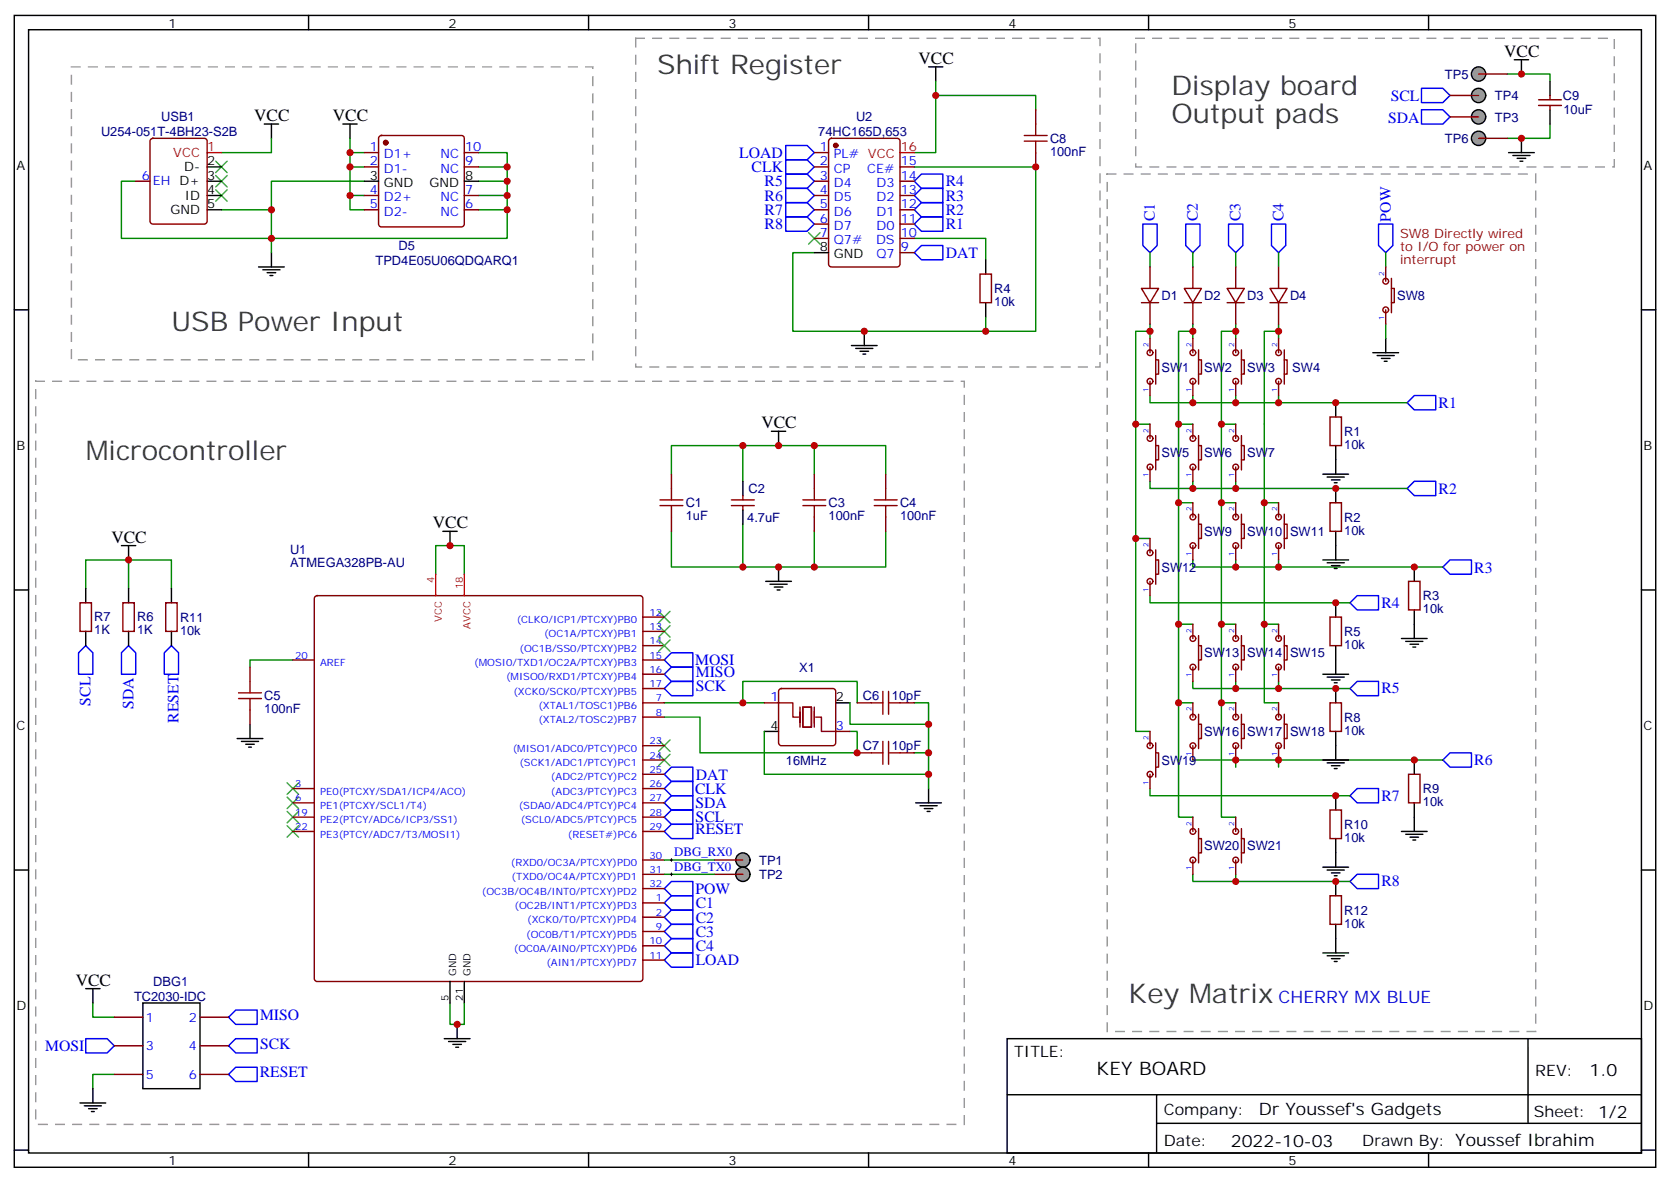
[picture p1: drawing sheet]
<svg xmlns="http://www.w3.org/2000/svg" width="412mm" height="292mm" viewBox="0 0 412 292" stroke-linecap="round" stroke-linejoin="round" font-family="sans-serif">
<g fill="none" stroke="#000" stroke-width=".35">
<path d="M3.5 3.8h405.4v284.3h-405.4zM7.1 7.3h398.2v277.3h-398.2zM76.2 3.8v3.5M145.3 3.8v3.5M214.5 3.8v3.5M229.3 16.5h3.5M231.1 16.5v3.5M283.6 3.8v3.5M352.8 3.8v3.5M373.9 14.7h3.6M375.7 14.7v3.6M65.3 30.6h3.5"/>
<path d="M67 30.6v3.5M84.7 30.6h3.5M86.4 30.6v3.5M372.5 37.7h6.4M373.6 38.4h4.2M374.6 39.1h2.2M375.4 39.8h.7M375.7 34.1v3.6M382.8 20v3.6M382.8 27.1v3.5M90 44.7h3.5M114.7 44.7h3.5"/>
<path d="M3.5 76.5h3.6M63.9 65.9h6.3M64.9 66.6h4.2M66 67.3h2.1M66.7 68h.7M67 62.4v3.5M243.4 64.1v3.6M243.4 74.7v3.5M405.3 76.5h3.6M210.3 85.3h6.3M211.3 86h4.2M212.4 86.7h2.1"/>
<path d="M213.1 87.4h.7M213.4 81.8v3.5M329.8 99.4v3.5M339 87.1h6.4M340.1 87.8h4.2M341.1 88.5h2.2M341.8 89.2h.7M342.2 83.5v3.6M183.4 118.8v3.5M190.5 106.5h3.5M192.3 106.5v3.5M326.7 117.1h6.3"/>
<path d="M327.7 117.8h4.3M328.8 118.5h2.1M329.5 119.2h.7M329.8 110v7.1M30 134.7h3.5M31.7 134.7v3.5M109.4 131.2h3.5M111.1 131.2v3.5M183.4 125.9v3.5M192.3 140v3.5M326.7 138.2h6.3M327.7 138.9h4.3"/>
<path d="M328.8 139.6h2.1M329.8 120.6v3.5M329.8 131.2v7M349.2 140v3.5M3.5 145.6h3.6M21.2 145.3v3.5M21.2 155.9v3.5M31.7 145.3v3.5M31.7 155.9v3.5M42.3 145.3v3.5M42.3 155.9v3.5M189.1 143.5h6.3"/>
<path d="M190.1 144.2h4.3M191.2 144.9h2.1M191.9 145.6h.7M329.5 140.3h.7M329.8 148.8v3.5M329.8 159.4v7M346.1 157.6h6.3M347.1 158.3h4.3M348.2 159h2.1M348.9 159.7h.7M349.2 150.6v7M405.3 145.6h3.6"/>
<path d="M61.7 178.8v3.5M326.7 166.4h6.3M327.7 167.1h4.3M328.8 167.9h2.1M329.5 168.6h.7M329.8 170v3.5M58.6 182.3h6.3M59.6 183h4.3M60.7 183.7h2.1M61.4 184.4h.7M226.1 198.2h6.4M227.2 198.9h4.2"/>
<path d="M228.2 199.6h2.2M229.3 194.7v3.5M326.7 187.6h6.3M327.7 188.3h4.3M328.8 189h2.1M329.5 189.7h.7M329.8 180.6v7M329.8 196.4v3.6M349.2 187.6v3.5M349.2 198.2v7M3.5 214.8h3.6M229 200.3h.7"/>
<path d="M326.7 214.1h6.3M327.7 214.8h4.3M328.8 215.5h2.1M329.5 216.2h.7M329.8 207v7.1M329.8 217.6v3.5M346.1 205.2h6.3M347.1 206h4.3M348.2 206.7h2.1M348.9 207.4h.7M405.3 214.8h3.6M326.7 235.2h6.3"/>
<path d="M327.7 235.9h4.3M328.8 236.6h2.1M329.5 237.3h.7M329.8 228.2v7M21.2 244.1h3.5M22.9 244.1v3.5M35.3 247.6h14.1v21.1h-14.1zM109.7 256.4h6.4M110.8 257.1h4.2M111.8 257.8h2.1M112.5 258.5h.7M112.9 252.9v3.5"/>
<path d="M248.7 256.4h156.6v28.2h-156.6zM377.3 256.4v20.9M19.8 272.3h6.3M20.8 273h4.2M21.9 273.7h2.1M22.6 274.4h.7M22.9 268.7v3.6M248.7 270.2h156.5M285.6 277.3h119.6M285.6 270.2v14.2M3.5 283.9h3.6M76.2 284.6v3.5"/>
<path d="M145.3 284.6v3.5M214.5 284.6v3.5M283.6 284.6v3.5M352.8 284.6v3.5M405.3 283.9h3.6"/>
</g>
<g fill="none" stroke="#00f" stroke-width=".35">
<path d="M194 35.9h5.3l1.8 1.8-1.8 1.7h-5.3zM194 39.4h5.3l1.8 1.8-1.8 1.8h-5.3zM351 27.1h5.3l1.8 1.8-1.8 1.7h-5.3zM351 21.8h5.3l1.8 1.8-1.8 1.7h-5.3zM194 43h5.3l1.8 1.7-1.8 1.8h-5.3zM194 46.5h5.3l1.8 1.8-1.8 1.7h-5.3zM194 50h5.3l1.8 1.8-1.8 1.8h-5.3zM194 53.6h5.3l1.8 1.7-1.8 1.8h-5.3zM225.8 55.3l1.7-1.7h5.3v3.5h-5.3zM225.8 51.8l1.7-1.8h5.3v3.6h-5.3zM225.8 48.3l1.7-1.8h5.3v3.5h-5.3zM225.8 44.7l1.7-1.7h5.3v3.5h-5.3z"/>
<path d="M282.2 55.3h3.6v5.3l-1.8 1.8-1.8-1.8zM292.8 55.3h3.5v5.3l-1.7 1.8-1.8-1.8zM303.4 55.3h3.5v5.3l-1.7 1.8-1.8-1.8zM314 55.3h3.5v5.3l-1.8 1.8-1.7-1.8zM340.4 55.3h3.6v5.3l-1.8 1.8-1.8-1.8zM225.8 62.4l1.7-1.8h5.3v3.5h-5.3zM347.5 99.4l1.7-1.8h5.3v3.6h-5.3zM347.5 120.6l1.7-1.8h5.3v3.5h-5.3zM358.1 138.2h5.3v3.5h-5.3l-1.8-1.7zM21.2 159.4l1.7 1.7v5.3h-3.5v-5.3zM31.7 159.4l1.8 1.7v5.3h-3.5v-5.3zM42.3 159.4l1.8 1.7v5.3h-3.5v-5.3z"/>
<path d="M333.4 148.8l1.7-1.8h5.3v3.6h-5.3zM164 162.9l1.8-1.8h5.3v3.6h-5.3zM164 166.4l1.8-1.7h5.3v3.5h-5.3zM164 170l1.8-1.8h5.3v3.5h-5.3zM333.4 170l1.7-1.8h5.3v3.5h-5.3zM164 194.7l1.8-1.8h5.3v3.5h-5.3zM165.8 189.4h5.3v3.5h-5.3l-1.8-1.8zM165.8 196.4h5.3v3.6h-5.3l-1.8-1.8zM333.4 196.4l1.7-1.7h5.3v3.5h-5.3zM356.3 187.6l1.8-1.8h5.3v3.6h-5.3zM164 205.2l1.8-1.7h5.3v3.5h-5.3zM164 201.7l1.8-1.7h5.3v3.5h-5.3z"/>
<path d="M164 219.4l1.8-1.8h5.3v3.5h-5.3zM333.4 217.6l1.7-1.8h5.3v3.6h-5.3zM164 222.9l1.8-1.8h5.3v3.5h-5.3zM164 226.4l1.8-1.8h5.3v3.6h-5.3zM164 229.9l1.8-1.7h5.3v3.5h-5.3zM164 233.5l1.8-1.8h5.3v3.5h-5.3zM164 237l1.8-1.8h5.3v3.6h-5.3zM21.2 256.4h5.3l1.7 1.8-1.7 1.7h-5.3zM58.2 249.3h5.3v3.6h-5.3l-1.8-1.8zM58.2 256.4h5.3v3.5h-5.3l-1.8-1.7zM56.4 265.2l1.8-1.7h5.3v3.5h-5.3z"/>
</g>
<g fill="none" stroke="#008700" stroke-width=".35">
<path d="M372.2 18.3h10.6v1.7M67 34.1v3.6h-12.3M86.4 34.1v3.6h3.6M86.4 37.7v3.5h3.6M118.2 37.7h7v7M231.1 20v17.7h-5.3M231.1 23.6h24.7v3.5M382.8 30.6v3.5h-10.6M33.5 44.7h-3.5v14.1h95.2v-14.1h-7M54.7 51.8h12.3v10.6M86.4 41.2v7.1h3.6M86.4 48.3v3.5h3.6"/>
<path d="M90 44.7h-23v7.1M118.2 41.2h7M118.2 48.3h7M118.2 51.8h7M225.8 41.2h30v40.6h-60v-19.4h5.3M225.8 58.8h17.6v5.3M243.4 78.2v3.6M284 62.4v3.5M294.6 62.4v3.5M305.2 62.4v3.5M315.7 62.4v3.5M342.2 62.4v3.5"/>
<path d="M284 81.8h-3.5v22.9h3.5M284 97.6v1.8h63.5M284 80v3.5M294.6 81.8h-3.6v22.9h3.6M294.6 80v3.5M294.6 97.6v1.8M305.2 81.8h-3.6v22.9h3.6M305.2 80v3.5M305.2 97.6v1.8M315.7 81.8h-3.5v42.3h3.5M315.7 80v3.5M315.7 97.6v1.8"/>
<path d="M342.2 80v3.5M165.8 117.1v-7.1h35.3v7.1M183.4 110v8.8M201.1 110h17.6v7.1M280.5 104.7v28.2h3.5M284 118.8v1.8h63.5M291 104.7v49.4h3.6M294.6 118.8v1.8M301.6 104.7v19.4h3.6M305.2 118.8v1.8M31.7 138.2v7.1M165.8 131.2v8.8h35.3v-8.8"/>
<path d="M183.4 129.4v10.6M218.7 131.2v8.8h-17.6M280.5 132.9v47.7h3.5M291 124.1h3.6M294.6 138.2v1.8h61.7M301.6 124.1v30h3.6M305.2 138.2v1.8M312.2 124.1v30h3.5M315.7 138.2v1.8M21.2 145.3v-7.1h21.1v7.1M107.6 141.7v-7h7.1v7M284 147v1.8h49.4"/>
<path d="M291 154.1v19.4h3.6M301.6 154.1v19.4h3.6M312.2 154.1v19.4h3.5M72.3 162.9h-10.6v1.8M164 177h8.9v8.8h38.8v-5.2h-1.8M164 173.5h24.7M183.4 173.5v-5.3h28.3v5.3M225.8 173.5h3.5v21.2M291 173.5v28.2h3.6M294.6 168.2v1.8h38.8M301.6 173.5v28.2h3.6M305.2 168.2v1.8"/>
<path d="M315.7 168.2v1.8M225.8 185.8h3.5M284 194.7v1.7h49.4M294.6 187.6h61.7M305.2 187.6v1.8M315.7 187.6v1.8M294.6 215.8v1.8h38.8M305.2 215.8v1.8M22.9 247.6v3.5h5.3M111.1 247.6v5.3h3.6v-5.3M28.2 265.2h-5.3v3.5"/>
</g>
<g fill="none" stroke="#3c3" stroke-width=".35">
<path d="M53.3 39.8l2.8 2.8M56.1 39.8l-2.8 2.8M53.3 43.3l2.8 2.8M53.3 46.8l2.8 2.9M56.1 43.3l-2.8 2.8M56.1 46.8l-2.8 2.9M199.7 57.4l2.8 2.9M202.5 57.4l-2.8 2.9M162.6 150.9l2.9 2.8M162.6 154.4l2.9 2.9M165.5 150.9l-2.9 2.8M165.5 154.4l-2.9 2.9"/>
<path d="M70.9 193.3l2.8 2.8M70.9 196.8l2.8 2.8M73.7 193.3l-2.8 2.8M73.7 196.8l-2.8 2.8M162.6 182.7l2.9 2.8M162.6 186.2l2.9 2.8M165.5 182.7l-2.9 2.8M165.5 186.2l-2.9 2.8M70.9 200.3l2.8 2.8M70.9 203.8l2.8 2.9M73.7 200.3l-2.8 2.8M73.7 203.8l-2.8 2.9"/>
</g>
<g fill="none" stroke="#a10000" stroke-width=".35">
<path d="M252.9 33.4h5.7M252.9 34.9h5.7M255.8 30.6v2.8M255.8 34.9v2.8M163 124.8h5.6M163 123.4h5.6M165.8 120.6v2.8M165.8 124.8v2.8M198.3 124.8h5.6M198.3 123.4h5.6M201.1 120.6v2.8M201.1 124.8v2.8"/>
<path d="M215.9 124.8h5.6M215.9 123.4h5.6M218.7 120.6v2.8M218.7 124.8v2.8M58.9 171h5.7M58.9 172.4h5.7M61.7 168.2v2.8M61.7 172.4v2.9M215.2 173.5h2.8M218 170.7v5.6M219.4 173.5h2.8M219.4 170.7v5.6"/>
<path d="M215.2 185.8h2.8M218 183v5.7M219.4 183v5.7M219.4 185.8h2.8"/>
</g>
<g fill="none" stroke="#870000" stroke-width=".35">
<path d="M90 37.7h3.5M93.7 33.6l.5-.2h19.7a.71 .71 0 0 1 .8 .7v21.2a.76 .76 0 0 1-.8 .7h-19.7a.76 .76 0 0 1-.7-.7v-21.2zM114.7 37.7h3.5M255.8 27.1v3.5M255.8 37.7v3.5M379.9 26h5.7M379.9 24.6h5.7M382.8 23.6v1M382.8 26v1.1M90 41.2h3.5M90 48.3h3.5M90 51.8h3.5"/>
<path d="M114.7 41.2h3.5M114.7 48.3h3.5M114.7 51.8h3.5M242 67.7h2.8v7h-2.8zM281.9 71.2h4.2l-2.1 3.5zM281.9 74.7h4.2M284 65.9v5.3M284 74.7v5.3M292.5 71.2h4.2l-2.1 3.5zM292.5 74.7h4.2M294.6 65.9v5.3M294.6 74.7v5.3"/>
<path d="M303 71.2h4.3l-2.1 3.5zM303 74.7h4.3M305.2 65.9v5.3M305.2 74.7v5.3M313.6 71.2h4.3l-2.2 3.5zM313.6 74.7h4.3M315.7 65.9v5.3M315.7 74.7v5.3M342.2 65.9v3.5M342.2 76.5v3.5M343.6 71.2h.7v3.5h-.7M343.6 68.7v8.5"/>
<path d="M284 83.5v3.6M284 94.1v3.5M285.4 88.8h.7v3.6h-.7M285.4 86.4v8.4M294.6 83.5v3.6M294.6 94.1v3.5M296 88.8h.7v3.6h-.7M296 86.4v8.4M305.2 83.5v3.6M305.2 94.1v3.5M306.6 88.8h.7v3.6h-.7M306.6 86.4v8.4"/>
<path d="M315.7 83.5v3.6M315.7 94.1v3.5M317.1 88.8h.8v3.6h-.8M317.1 86.4v8.4M165.8 117.1v3.5M201.1 117.1v3.5M218.7 117.1v3.5M284 104.7v3.5M284 115.3v3.5M285.4 110h.7v3.5h-.7M285.4 107.5v8.5M294.6 104.7v3.5"/>
<path d="M294.6 115.3v3.5M296 110h.7v3.5h-.7M296 107.5v8.5M305.2 104.7v3.5M305.2 115.3v3.5M306.6 110h.7v3.5h-.7M306.6 107.5v8.5M328.4 102.9h2.9v7.1h-2.9zM165.8 127.6v3.6M180.6 123.4h5.7M180.6 124.8h5.7M183.4 122.3v1.1"/>
<path d="M183.4 124.8v1.1M201.1 127.6v3.6M218.7 127.6v3.6M284 132.9v3.6M285.4 138.2h.7v3.5h-.7M285.4 135.7v8.5M294.6 124.1v3.5M294.6 134.7v3.5M296 129.4h.7v3.5h-.7M296 126.9v8.5M305.2 124.1v3.5M305.2 134.7v3.5"/>
<path d="M306.6 129.4h.7v3.5h-.7M306.6 126.9v8.5M315.7 124.1v3.5M315.7 134.7v3.5M317.1 129.4h.8v3.5h-.8M317.1 126.9v8.5M328.4 124.1h2.9v7.1h-2.9zM19.8 148.8h2.8v7.1h-2.8zM30.3 148.8h2.9v7.1h-2.9zM40.9 148.8h2.8v7.1h-2.8zM284 143.5v3.5M294.6 154.1v3.5"/>
<path d="M296 159.4h.7v3.5h-.7M296 156.9v8.5M305.2 154.1v3.5M306.6 159.4h.7v3.5h-.7M306.6 156.9v8.5M315.7 154.1v3.5M317.1 159.4h.8v3.5h-.8M317.1 156.9v8.5M328.4 152.3h2.9v7.1h-2.9zM347.8 143.5h2.9v7.1h-2.9zM61.7 164.7v3.5M61.7 175.3v3.5"/>
<path d="M211.7 173.5h3.5M222.2 173.5h3.6M294.6 164.7v3.5M294.6 173.5v3.5M296 178.8h.7v3.5h-.7M296 176.3v8.5M305.2 164.7v3.5M305.2 173.5v3.5M306.6 178.8h.7v3.5h-.7M306.6 176.3v8.5M315.7 164.7v3.5M315.7 173.5v3.5"/>
<path d="M317.1 178.8h.8v3.5h-.8M317.1 176.3v8.5M328.4 173.5h2.9v7.1h-2.9zM211.7 185.8h3.5M222.2 185.8h3.6M284 180.6v3.5M284 191.1v3.6M285.4 185.8h.7v3.6h-.7M285.4 183.4v8.4M294.6 184.1v3.5M305.2 184.1v3.5M315.7 184.1v3.5"/>
<path d="M328.4 200h2.9v7h-2.9zM347.8 191.1h2.9v7.1h-2.9zM294.6 201.7v3.5M294.6 212.3v3.5M296 207h.7v3.5h-.7M296 204.5v8.5M305.2 201.7v3.5M305.2 212.3v3.5M306.6 207h.7v3.5h-.7M306.6 204.5v8.5M328.4 221.1h2.9v7.1h-2.9zM28.2 258.2h7.1"/>
<path d="M28.2 251.1h7.1M49.4 258.2h7M49.4 251.1h7M28.2 265.2h7.1M49.4 265.2h7"/>
<circle cx="342.2" cy="69.4" r=".71"/>
<circle cx="342.2" cy="76.5" r=".71"/>
<circle cx="284" cy="94.1" r=".71"/>
<circle cx="284" cy="87.1" r=".71"/>
<circle cx="294.6" cy="87.1" r=".71"/>
<circle cx="294.6" cy="94.1" r=".71"/>
<circle cx="305.2" cy="87.1" r=".71"/>
<circle cx="305.2" cy="94.1" r=".71"/>
<circle cx="315.7" cy="94.1" r=".71"/>
<circle cx="315.7" cy="87.1" r=".71"/>
<circle cx="284" cy="108.2" r=".71"/>
<circle cx="284" cy="115.3" r=".71"/>
<circle cx="294.6" cy="108.2" r=".71"/>
<circle cx="294.6" cy="115.3" r=".71"/>
<circle cx="305.2" cy="108.2" r=".71"/>
<circle cx="305.2" cy="115.3" r=".71"/>
<circle cx="284" cy="136.5" r=".71"/>
<circle cx="294.6" cy="127.6" r=".71"/>
<circle cx="294.6" cy="134.7" r=".71"/>
<circle cx="305.2" cy="127.6" r=".71"/>
<circle cx="305.2" cy="134.7" r=".71"/>
<circle cx="315.7" cy="134.7" r=".71"/>
<circle cx="315.7" cy="127.6" r=".71"/>
<circle cx="284" cy="143.5" r=".71"/>
<circle cx="294.6" cy="157.6" r=".71"/>
<circle cx="305.2" cy="157.6" r=".71"/>
<circle cx="315.7" cy="157.6" r=".71"/>
<circle cx="294.6" cy="164.7" r=".71"/>
<circle cx="294.6" cy="177" r=".71"/>
<circle cx="305.2" cy="164.7" r=".71"/>
<circle cx="305.2" cy="177" r=".71"/>
<circle cx="315.7" cy="177" r=".71"/>
<circle cx="315.7" cy="164.7" r=".71"/>
<circle cx="284" cy="184.1" r=".71"/>
<circle cx="284" cy="191.1" r=".71"/>
<circle cx="294.6" cy="184.1" r=".71"/>
<circle cx="305.2" cy="184.1" r=".71"/>
<circle cx="315.7" cy="184.1" r=".71"/>
<circle cx="294.6" cy="212.3" r=".71"/>
<circle cx="294.6" cy="205.2" r=".71"/>
<circle cx="305.2" cy="205.2" r=".71"/>
<circle cx="305.2" cy="212.3" r=".71"/>
</g>
<circle cx="95.2" cy="35.2" r=".53" fill="#870000" stroke="#870000" stroke-width=".35"/>
<circle cx="183.4" cy="212.3" r="1.76" fill="#999" stroke="#000" stroke-width=".35"/>
<path d="M176.4 212.3h7" fill="none" stroke="#870000" stroke-width=".35"/>
<circle cx="183.4" cy="215.8" r="1.76" fill="#999" stroke="#000" stroke-width=".35"/>
<path d="M176.4 215.8h7" fill="none" stroke="#870000" stroke-width=".35"/>
<circle cx="365.1" cy="28.9" r="1.76" fill="#999" stroke="#000" stroke-width=".35"/>
<path d="M358.1 28.9h7" fill="none" stroke="#870000" stroke-width=".35"/>
<circle cx="365.1" cy="23.6" r="1.76" fill="#999" stroke="#000" stroke-width=".35"/>
<path d="M358.1 23.6h7" fill="none" stroke="#870000" stroke-width=".35"/>
<circle cx="365.1" cy="18.3" r="1.76" fill="#999" stroke="#000" stroke-width=".35"/>
<path d="M365.1 18.3h7.1" fill="none" stroke="#870000" stroke-width=".35"/>
<circle cx="365.1" cy="34.1" r="1.76" fill="#999" stroke="#000" stroke-width=".35"/>
<g fill="none" stroke="#870000" stroke-width=".35">
<path d="M37.3 34.4l.4-.3h12.7a.71 .71 0 0 1 .8 .8v19.7a.76 .76 0 0 1-.8 .7h-12.7a.76 .76 0 0 1-.7-.7v-19.7zM201.1 37.7h3.5M204.8 34.4l.5-.3h16.2a.71 .71 0 0 1 .7 .8v30.3a.76 .76 0 0 1-.7 .7h-16.2a.76 .76 0 0 1-.7-.7v-30.3zM365.1 34.1h7.1M33.5 44.7h3.5M201.1 41.2h3.5M201.1 44.7h3.5M201.1 48.3h3.5M201.1 51.8h3.5M201.1 55.3h3.5M201.1 58.8h3.5M222.2 41.2h3.6"/>
<path d="M222.2 44.7h3.6M222.2 48.3h3.6M222.2 51.8h3.6M222.2 55.3h3.6M222.2 58.8h3.6M222.2 62.4h3.6M158.7 152.3h5.3M158.7 155.9h5.3M158.7 159.4h5.3M72.3 162.9h5.3M158.7 173.5h5.3M158.7 177h5.3"/>
<path d="M158.7 162.9h5.3M158.7 166.4h5.3M158.7 170h5.3M188.7 173.5h3.6M192.5 170.2l.5-.2h12.7a.71 .71 0 0 1 .7 .7v12.7a.76 .76 0 0 1-.7 .7h-12.7a.76 .76 0 0 1-.7-.7v-12.7zM72.3 194.7h5.3M72.3 198.2h5.3M158.7 194.7h5.3M158.7 198.2h5.3M158.7 184.1h5.3M158.7 187.6h5.3M158.7 191.1h5.3"/>
<path d="M206.4 180.6h3.5M72.3 205.2h5.3M72.3 201.7h5.3M158.7 212.3h5.3M158.7 215.8h5.3M158.7 205.2h5.3M158.7 219.4h5.3M158.7 201.7h5.3M158.7 222.9h5.3M158.7 226.4h5.3M158.7 229.9h5.3M158.7 233.5h5.3"/>
<path d="M158.7 237h5.3"/>
</g>
<path d="M77.8 147.2l.5-.2h79.7a.71 .71 0 0 1 .7 .7v93.9a.76 .76 0 0 1-.7 .7h-79.7a.76 .76 0 0 1-.7-.7v-93.9z" fill="none" stroke="#850000" stroke-width=".35"/>
<path d="M51.2 37.7h3.5M222.2 37.7h3.6M107.6 141.7v5.3M114.7 141.7v5.3" fill="none" stroke="#f00" stroke-width=".35"/>
<path d="M51.2 51.8h3.5M51.2 48.3h3.5M51.2 44.7h3.5M51.2 41.2h3.5M201.1 62.4h3.5M206.4 173.5h3.5M188.7 180.6h3.6M111.1 242.3v5.3M114.7 242.3v5.3" fill="none" stroke="#000" stroke-width=".35"/>
<circle cx="206.4" cy="35.9" r=".53" fill="#870000" stroke="#870000" stroke-width=".35"/>
<path d="M192.3 173.5h3.5v3.5h1.4M197.6 174.6v4.9M198.3 174.6h2.1v4.9h-2.1zM201.1 174.6v4.9M201.4 177h1.4v3.6h3.6" fill="none" stroke="#870012" stroke-width=".35"/>
<path d="M209.9 173.5v5.3h19.4M188.7 180.6v10.5h40.6M164 215.8h12.4M164 212.3h12.4" fill="none" stroke="#008700" stroke-width=".35"/>
<path d="M162.6 158l2.9 2.8M165.5 158l-2.9 2.8" fill="none" stroke="#3c3" stroke-width=".35"/>
<path d="M17.6 16.5h128.8v72.3h-128.8zM157 9.5h114.6v81.1h-114.6zM280.5 9.5h118.1v31.7h-118.1zM273.4 43h105.8v211.6h-105.8zM8.8 94.1h229.3v183.5h-229.3z" fill="none" stroke="#999" stroke-width=".35" stroke-dasharray="2.1 2.1"/>
<path d="M165.5 215.8h.7M165.5 212.3h.7M165.8 211.9v.8M165.8 215.5v.7" fill="none" stroke="#000" stroke-width=".25"/>
<g fill="#c00">
<circle cx="284" cy="81.8" r=".88"/>
<circle cx="280.5" cy="104.7" r=".88"/>
<circle cx="294.6" cy="81.8" r=".88"/>
<circle cx="291" cy="104.7" r=".88"/>
<circle cx="291" cy="154.1" r=".88"/>
<circle cx="291" cy="173.5" r=".88"/>
<circle cx="305.2" cy="81.8" r=".88"/>
<circle cx="301.6" cy="104.7" r=".88"/>
<circle cx="301.6" cy="124.1" r=".88"/>
<circle cx="301.6" cy="154.1" r=".88"/>
<circle cx="301.6" cy="173.5" r=".88"/>
<circle cx="312.2" cy="124.1" r=".88"/>
<circle cx="312.2" cy="154.1" r=".88"/>
<circle cx="291" cy="124.1" r=".88"/>
<circle cx="294.6" cy="99.4" r=".88"/>
<circle cx="305.2" cy="99.4" r=".88"/>
<circle cx="315.7" cy="99.4" r=".88"/>
<circle cx="280.5" cy="132.9" r=".88"/>
<circle cx="294.6" cy="120.6" r=".88"/>
<circle cx="305.2" cy="120.6" r=".88"/>
<circle cx="305.2" cy="140" r=".88"/>
<circle cx="315.7" cy="140" r=".88"/>
<circle cx="305.2" cy="170" r=".88"/>
<circle cx="315.7" cy="170" r=".88"/>
<circle cx="305.2" cy="217.6" r=".88"/>
<circle cx="329.8" cy="120.6" r=".88"/>
<circle cx="349.3" cy="140" r=".88"/>
<circle cx="329.8" cy="148.8" r=".88"/>
<circle cx="329.8" cy="170" r=".88"/>
<circle cx="305.2" cy="187.6" r=".88"/>
<circle cx="315.7" cy="187.6" r=".88"/>
<circle cx="349.3" cy="187.6" r=".88"/>
<circle cx="329.8" cy="217.6" r=".88"/>
<circle cx="329.8" cy="196.4" r=".88"/>
<circle cx="329.8" cy="99.4" r=".88"/>
<circle cx="213.4" cy="81.8" r=".88"/>
<circle cx="111.1" cy="134.7" r=".88"/>
<circle cx="112.9" cy="252.9" r=".88"/>
<circle cx="231.1" cy="23.6" r=".88"/>
<circle cx="243.4" cy="81.8" r=".88"/>
<circle cx="255.8" cy="41.2" r=".88"/>
<circle cx="183.4" cy="173.5" r=".88"/>
<circle cx="229.3" cy="185.8" r=".88"/>
<circle cx="192.3" cy="140" r=".88"/>
<circle cx="201.1" cy="140" r=".88"/>
<circle cx="201.1" cy="110" r=".88"/>
<circle cx="183.4" cy="140" r=".88"/>
<circle cx="183.4" cy="110" r=".88"/>
<circle cx="192.3" cy="110" r=".88"/>
<circle cx="315.7" cy="81.8" r=".88"/>
<circle cx="67" cy="58.8" r=".88"/>
<circle cx="67" cy="51.8" r=".88"/>
<circle cx="86.4" cy="37.7" r=".88"/>
<circle cx="86.4" cy="41.2" r=".88"/>
<circle cx="86.4" cy="48.3" r=".88"/>
<circle cx="125.2" cy="44.7" r=".88"/>
<circle cx="125.2" cy="41.2" r=".88"/>
<circle cx="125.2" cy="48.3" r=".88"/>
<circle cx="125.2" cy="51.8" r=".88"/>
<circle cx="31.8" cy="138.2" r=".88"/>
<circle cx="375.7" cy="34.1" r=".88"/>
<circle cx="229.3" cy="191.1" r=".88"/>
<circle cx="229.3" cy="178.8" r=".88"/>
<circle cx="211.7" cy="185.8" r=".88"/>
<circle cx="375.7" cy="18.3" r=".88"/>
</g>
<g font-size="6.7" fill="#333">
<text x="162.3" y="18.3">Shift Register</text>
<text x="289.3" y="23.6">Display board</text>
<text x="289.3" y="30.3">Output pads</text>
<text x="42.3" y="81.8">USB Power Input</text>
<text x="21.2" y="113.5">Microcontroller</text>
<text x="278.7" y="247.6">Key Matrix</text>
</g>
<text font-size="4.6" x="270.8" y="265.4">KEY BOARD</text>
<g font-size="4.2">
<text x="226.8" y="15.8">VCC</text>
<text x="371.5" y="14">VCC</text>
<text x="62.8" y="29.9">VCC</text>
<text x="82.2" y="29.9">VCC</text>
<text x="188" y="105.8">VCC</text>
<text x="106.9" y="130.5">VCC</text>
<text x="27.5" y="134">VCC</text>
<text x="18.7" y="243.3">VCC</text>
<text x="392.5" y="265.7">1.0</text>
<text x="310.9" y="275.2">Dr Youssef's Gadgets</text>
<text x="304" y="283">2022-10-03</text>
</g>
<text font-size="4.2" fill="#00c" x="315.7" y="247.6">CHERRY MX BLUE</text>
<g font-size="3.9" fill="#00f">
<text x="343.4" y="25">SCL</text>
<text x="342.8" y="30.2">SDA</text>
<text x="182.6" y="38.9">LOAD</text>
<text x="185.6" y="42.4">CLK</text>
<text x="188.8" y="46">R5</text>
<text x="233.5" y="46">R4</text>
<text x="188.8" y="49.5">R6</text>
<text x="188.8" y="53">R7</text>
<text x="233.5" y="53">R2</text>
<text x="233.5" y="49.5">R3</text>
<text x="188.8" y="56.6">R8</text>
<text x="233.5" y="56.5">R1</text>
<text x="285.2" y="54.6" transform="rotate(-90 285.2 54.6)">C1</text>
<text x="295.8" y="54.6" transform="rotate(-90 295.8 54.6)">C2</text>
<text x="306.4" y="54.6" transform="rotate(-90 306.4 54.6)">C3</text>
<text x="316.9" y="54.6" transform="rotate(-90 316.9 54.6)">C4</text>
<text x="343.4" y="54.7" transform="rotate(-90 343.4 54.7)">POW</text>
<text x="233.5" y="63.7">DAT</text>
<text x="355.2" y="100.6">R1</text>
<text x="355.2" y="121.9">R2</text>
<text x="364.1" y="141.3">R3</text>
<text x="341.1" y="150.2">R4</text>
<text x="171.7" y="164.2">MOSI</text>
<text x="171.8" y="167.1">MISO</text>
<text x="171.8" y="170.7">SCK</text>
<text x="341.1" y="171.2">R5</text>
<text x="22.4" y="174.2" transform="rotate(-90 22.4 174.2)">SCL</text>
<text x="33" y="175.1" transform="rotate(-90 33 175.1)">SDA</text>
<text x="44.1" y="178.4" transform="rotate(-90 44.1 178.4)">RESET</text>
<text x="364.1" y="188.8">R6</text>
<text x="171.6" y="195.9">CLK</text>
<text x="171.8" y="192.4">DAT</text>
<text x="341.1" y="197.8">R7</text>
<text x="171.7" y="199.4">SDA</text>
<text x="171.8" y="203">SCL</text>
<text x="171.7" y="206">RESET</text>
<text x="171.7" y="220.6">POW</text>
<text x="341.1" y="218.8">R8</text>
<text x="171.8" y="224.2">C1</text>
<text x="171.8" y="227.8">C2</text>
<text x="171.8" y="231.3">C3</text>
<text x="171.8" y="238.3">LOAD</text>
<text x="171.8" y="234.8">C4</text>
<text x="64.2" y="251.8">MISO</text>
<text x="11.1" y="259.5">MOSI</text>
<text x="64.2" y="258.9">SCK</text>
<text x="64.1" y="265.9">RESET</text>
</g>
<g font-size="3.9">
<text x="250.5" y="261">TITLE:</text>
<text x="379.1" y="265.7">REV:</text>
<text x="287.4" y="275.2">Company:</text>
<text x="378.7" y="275.8">Sheet: 1/2</text>
<text x="287.4" y="282.9">Date:</text>
<text x="336.4" y="282.9">Drawn By: Youssef Ibrahim</text>
</g>
<g font-size="3.2">
<text x="41.6" y="6.8">1</text>
<text x="110.8" y="6.8">2</text>
<text x="179.9" y="6.8">3</text>
<text x="249.1" y="6.8">4</text>
<text x="318.2" y="6.8">5</text>
<text x="4.1" y="41.9">A</text>
<text x="51.2" y="40.9">2</text>
<text x="405.9" y="41.9">A</text>
<text x="45.5" y="42.3">D-</text>
<text x="51.2" y="47.9">4</text>
<text x="51.2" y="44.4">3</text>
<text x="91.3" y="44.4">3</text>
<text x="94.8" y="46.1">GND</text>
<text x="106.1" y="46.1">GND</text>
<text x="114.8" y="44.4">8</text>
<text x="42.1" y="52.8">GND</text>
<text x="45.6" y="49.3">ID</text>
<text x="51.2" y="51.4">5</text>
<text x="202.4" y="62">8</text>
<text x="205.9" y="63.8">GND</text>
<text x="4.1" y="111.1">B</text>
<text x="405.9" y="111.1">B</text>
<text x="206.4" y="173.1">2</text>
<text x="4.1" y="180.2">C</text>
<text x="190.2" y="180.2">4</text>
<text x="405.9" y="180.2">C</text>
<text x="4.1" y="249.3">D</text>
<text x="405.9" y="249.3">D</text>
<text x="41.6" y="287.6">1</text>
<text x="110.8" y="287.6">2</text>
<text x="179.9" y="287.6">3</text>
<text x="249.1" y="287.6">4</text>
<text x="318.2" y="287.6">5</text>
</g>
<g font-size="3.2" fill="#000080">
<text x="356.8" y="19.4">TP5</text>
<text x="39.8" y="29.9">USB1</text>
<text x="211.4" y="29.8">U2</text>
<text x="369.2" y="24.7">TP4</text>
<text x="385.9" y="24.7">C9</text>
<text x="386.1" y="28.2">10uF</text>
<text x="24.9" y="33.6">U254-051T-4BH23-S2B</text>
<text x="202.1" y="33.6">74HC165D,653</text>
<text x="259.3" y="35.3">C8</text>
<text x="356.8" y="35.3">TP6</text>
<text x="369.2" y="30">TP3</text>
<text x="259.3" y="38.4">100nF</text>
<text x="92.7" y="65.3">TPD4E05U06QDQARQ1</text>
<text x="98.4" y="61.8">D5</text>
<text x="245.5" y="75.5">10k</text>
<text x="245.5" y="72.3">R4</text>
<text x="286.8" y="74.1">D1</text>
<text x="297.4" y="74.1">D2</text>
<text x="308" y="74.1">D3</text>
<text x="318.6" y="74.1">D4</text>
<text x="345" y="74.1">SW8</text>
<text x="286.8" y="91.8">SW1</text>
<text x="297.4" y="91.8">SW2</text>
<text x="308" y="91.8">SW3</text>
<text x="319.1" y="91.7">SW4</text>
<text x="332" y="107.6">R1</text>
<text x="286.8" y="112.9">SW5</text>
<text x="297.4" y="112.9">SW6</text>
<text x="308" y="112.9">SW7</text>
<text x="332" y="110.8">10k</text>
<text x="169.3" y="125.2">C1</text>
<text x="184.9" y="121.7">C2</text>
<text x="204.6" y="125.3">C3</text>
<text x="222.2" y="125.3">C4</text>
<text x="169.3" y="128.5">1uF</text>
<text x="184.5" y="128.8">4.7uF</text>
<text x="204.6" y="128.4">100nF</text>
<text x="222.2" y="128.4">100nF</text>
<text x="332" y="132">10k</text>
<text x="332" y="128.8">R2</text>
<text x="71.6" y="136.8">U1</text>
<text x="297.4" y="132.3">SW9</text>
<text x="308" y="132.3">SW10</text>
<text x="318.6" y="132.3">SW11</text>
<text x="71.6" y="140">ATMEGA328PB-AU</text>
<text x="286.8" y="141.1">SW12</text>
<text x="351.4" y="148.2">R3</text>
<text x="23.3" y="153.4">R7</text>
<text x="33.9" y="153.4">R6</text>
<text x="44.4" y="153.5">R11</text>
<text x="351.4" y="151.4">10k</text>
<text x="23.3" y="156.6">1K</text>
<text x="33.9" y="156.6">1K</text>
<text x="44.4" y="156.7">10k</text>
<text x="332" y="160.2">10k</text>
<text x="332" y="157">R5</text>
<text x="197.4" y="165.8">X1</text>
<text x="297.4" y="162.3">SW13</text>
<text x="308" y="162.3">SW14</text>
<text x="318.6" y="162.3">SW15</text>
<text x="65.3" y="172.9">C5</text>
<text x="213.1" y="172.9">C6</text>
<text x="220.3" y="172.9">10pF</text>
<text x="65.3" y="176.1">100nF</text>
<text x="332" y="178.2">R8</text>
<text x="213.1" y="185.2">C7</text>
<text x="220.3" y="185.2">10pF</text>
<text x="297.4" y="181.7">SW16</text>
<text x="308" y="181.7">SW17</text>
<text x="318.6" y="181.7">SW18</text>
<text x="332" y="181.3">10k</text>
<text x="194.1" y="188.8">16MHz</text>
<text x="286.8" y="188.7">SW19</text>
<text x="351.4" y="195.8">R9</text>
<text x="351.4" y="199">10k</text>
<text x="297.4" y="209.9">SW20</text>
<text x="308" y="209.9">SW21</text>
<text x="332" y="207.8">10k</text>
<text x="332" y="204.6">R10</text>
<text x="187.5" y="213.4">TP1</text>
<text x="187.5" y="217">TP2</text>
<text x="332" y="225.8">R12</text>
<text x="332" y="229">10k</text>
<text x="37.8" y="243.5">DBG1</text>
<text x="33.1" y="247">TC2030-IDC</text>
</g>
<g font-size="3.2" fill="#f00">
<text x="42.8" y="38.7">VCC</text>
<text x="51.2" y="37.3">1</text>
<text x="222.4" y="37.3">16</text>
</g>
<g font-size="3.2" fill="#00f">
<text x="91.3" y="37.3">1</text>
<text x="91.3" y="40.9">2</text>
<text x="94.8" y="39.1">D1+</text>
<text x="108.8" y="39.1">NC</text>
<text x="114.8" y="40.9">9</text>
<text x="114.8" y="37.3">10</text>
<text x="202.4" y="37.3">1</text>
<text x="202.4" y="40.9">2</text>
<text x="205.9" y="39.1">PL# VCC</text>
<text x="222.4" y="40.9">15</text>
<text x="35" y="44.4">6</text>
<text x="37.7" y="45.8">EH D+</text>
<text x="91.3" y="47.9">4</text>
<text x="94.8" y="42.6">D1-</text>
<text x="108.8" y="42.6">NC</text>
<text x="114.8" y="47.9">7</text>
<text x="202.4" y="44.4">3</text>
<text x="202.4" y="47.9">4</text>
<text x="205.9" y="42.6">CP</text>
<text x="205.9" y="46.1">D4</text>
<text x="214.1" y="42.6">CE#</text>
<text x="216.5" y="46.1">D3</text>
<text x="222.4" y="47.9">13</text>
<text x="222.4" y="44.4">14</text>
<text x="91.3" y="51.4">5</text>
<text x="94.8" y="49.7">D2+</text>
<text x="94.8" y="53.2">D2-</text>
<text x="108.8" y="53.2">NC</text>
<text x="108.8" y="49.7">NC</text>
<text x="114.8" y="51.4">6</text>
<text x="202.4" y="51.4">5</text>
<text x="205.9" y="49.7">D5</text>
<text x="205.9" y="53.2">D6</text>
<text x="216.5" y="53.2">D1</text>
<text x="216.5" y="49.7">D2</text>
<text x="222.4" y="51.4">12</text>
<text x="202.4" y="55">6</text>
<text x="202.4" y="58.5">7</text>
<text x="205.9" y="56.7">D7</text>
<text x="216.5" y="56.7">D0</text>
<text x="222.4" y="58.5">10</text>
<text x="222.4" y="55">11</text>
<text x="205.9" y="60.3">Q7#</text>
<text x="216.3" y="60.3">DS</text>
<text x="216.4" y="63.8">Q7</text>
<text x="222.4" y="62">9</text>
<text x="190.2" y="173.1">1</text>
<text x="206.4" y="180.2">3</text>
<text x="166.5" y="214.9">DBG_TX0</text>
<text x="166.5" y="211.4">DBG_RX0</text>
<text x="36" y="252.2">1</text>
<text x="46.7" y="252.2">2</text>
<text x="36" y="259.2">3</text>
<text x="46.7" y="259.2">4</text>
<text x="36" y="266.3">5</text>
<text x="46.7" y="266.3">6</text>
</g>
<g font-size="3.2" fill="#900">
<text x="345.7" y="58.8">SW8 Directly wired</text>
<text x="345.7" y="62">to I/O for power on</text>
<text x="345.7" y="65.2">interrupt</text>
</g>
<g font-size="2.5" fill="#f00">
<text x="107.2" y="143.8" transform="rotate(-90 107.2 143.8)">4</text>
<text x="114.3" y="145.4" transform="rotate(-90 114.3 145.4)">18</text>
<text x="109.1" y="153.6" transform="rotate(-90 109.1 153.6)">VCC</text>
<text x="116.2" y="155.3" transform="rotate(-90 116.2 155.3)">AVCC</text>
</g>
<g font-size="2.5" fill="#00f">
<text x="127.6" y="153.8">(CLKO/ICP1/PTCXY)PB0</text>
<text x="160.4" y="152">12</text>
<text x="160.4" y="155.5">13</text>
<text x="128.3" y="160.9">(OC1B/SS0/PTCXY)PB2</text>
<text x="134.4" y="157.4">(OC1A/PTCXY)PB1</text>
<text x="160.4" y="159">14</text>
<text x="72.8" y="162.6">20</text>
<text x="79" y="164.4">AREF</text>
<text x="117.1" y="164.4">(MOSI0/TXD1/OC2A/PTCXY)PB3</text>
<text x="125" y="167.9">(MISO0/RXD1/PTCXY)PB4</text>
<text x="160.4" y="162.6">15</text>
<text x="160.4" y="166.1">16</text>
<text x="126.8" y="171.5">(XCK0/SCK0/PTCXY)PB5</text>
<text x="160.4" y="169.6">17</text>
<text x="161.9" y="173.1">7</text>
<text x="132.9" y="175">(XTAL1/TOSC1)PB6</text>
<text x="132.9" y="178.5">(XTAL2/TOSC2)PB7</text>
<text x="161.9" y="176.7">8</text>
<text x="126.6" y="185.6">(MISO1/ADC0/PTCY)PC0</text>
<text x="160.4" y="183.7">23</text>
<text x="128.3" y="189.1">(SCK1/ADC1/PTCY)PC1</text>
<text x="160.4" y="187.3">24</text>
<text x="160.4" y="190.8">25</text>
<text x="72.8" y="194.3">3</text>
<text x="72.8" y="197.8">6</text>
<text x="79" y="196.2">PE0(PTCXY/SDA1/ICP4/ACO)</text>
<text x="136.1" y="192.6">(ADC2/PTCY)PC2</text>
<text x="136.1" y="196.2">(ADC3/PTCY)PC3</text>
<text x="160.4" y="194.3">26</text>
<text x="160.4" y="197.8">27</text>
<text x="72.8" y="201.4">19</text>
<text x="79" y="199.7">PE1(PTCXY/SCL1/T4)</text>
<text x="79" y="203.2">PE2(PTCY/ADC6/ICP3/SS1)</text>
<text x="128.1" y="199.7">(SDA0/ADC4/PTCY)PC4</text>
<text x="128.6" y="203.2">(SCL0/ADC5/PTCY)PC5</text>
<text x="160.4" y="201.4">28</text>
<text x="72.8" y="204.9">22</text>
<text x="79" y="206.7">PE3(PTCY/ADC7/T3/MOSI1)</text>
<text x="140.3" y="206.7">(RESET#)PC6</text>
<text x="160.4" y="204.9">29</text>
<text x="126.2" y="213.8">(RXD0/OC3A/PTCXY)PD0</text>
<text x="160.4" y="211.9">30</text>
<text x="160.4" y="215.5">31</text>
<text x="119" y="220.9">(OC3B/OC4B/INT0/PTCXY)PD2</text>
<text x="126.3" y="217.3">(TXD0/OC4A/PTCXY)PD1</text>
<text x="160.4" y="219">32</text>
<text x="127" y="224.4">(OC2B/INT1/PTCXY)PD3</text>
<text x="130.2" y="227.9">(XCK0/T0/PTCXY)PD4</text>
<text x="161.9" y="222.5">1</text>
<text x="161.9" y="226.1">2</text>
<text x="129.9" y="231.4">(OC0B/T1/PTCXY)PD5</text>
<text x="160.4" y="233.1">10</text>
<text x="161.9" y="229.6">9</text>
<text x="126.9" y="235">(OC0A/AIN0/PTCXY)PD6</text>
<text x="134.9" y="238.5">(AIN1/PTCXY)PD7</text>
<text x="160.4" y="236.6">11</text>
</g>
<g font-size="2.5">
<text x="112.6" y="240.9" transform="rotate(-90 112.6 240.9)">GND</text>
<text x="116.2" y="240.9" transform="rotate(-90 116.2 240.9)">GND</text>
<text x="110.8" y="247.1" transform="rotate(-90 110.8 247.1)">5</text>
<text x="114.3" y="247.1" transform="rotate(-90 114.3 247.1)">21</text>
</g>
<g font-size="1.8" fill="#00f">
<text x="341.8" y="68" transform="rotate(-90 341.8 68)">2</text>
<text x="341.8" y="79" transform="rotate(-90 341.8 79)">1</text>
<text x="283.6" y="85.7" transform="rotate(-90 283.6 85.7)">2</text>
<text x="294.2" y="85.7" transform="rotate(-90 294.2 85.7)">2</text>
<text x="304.8" y="85.7" transform="rotate(-90 304.8 85.7)">2</text>
<text x="315.4" y="85.7" transform="rotate(-90 315.4 85.7)">2</text>
<text x="283.6" y="96.7" transform="rotate(-90 283.6 96.7)">1</text>
<text x="294.2" y="96.7" transform="rotate(-90 294.2 96.7)">1</text>
<text x="304.8" y="96.7" transform="rotate(-90 304.8 96.7)">1</text>
<text x="315.4" y="96.7" transform="rotate(-90 315.4 96.7)">1</text>
<text x="283.6" y="106.8" transform="rotate(-90 283.6 106.8)">2</text>
<text x="294.2" y="106.8" transform="rotate(-90 294.2 106.8)">2</text>
<text x="304.8" y="106.8" transform="rotate(-90 304.8 106.8)">2</text>
<text x="283.6" y="117.8" transform="rotate(-90 283.6 117.8)">1</text>
<text x="294.2" y="117.8" transform="rotate(-90 294.2 117.8)">1</text>
<text x="304.8" y="117.8" transform="rotate(-90 304.8 117.8)">1</text>
<text x="294.2" y="126.2" transform="rotate(-90 294.2 126.2)">2</text>
<text x="304.8" y="126.2" transform="rotate(-90 304.8 126.2)">2</text>
<text x="315.4" y="126.2" transform="rotate(-90 315.4 126.2)">2</text>
<text x="283.6" y="135" transform="rotate(-90 283.6 135)">2</text>
<text x="294.2" y="137.2" transform="rotate(-90 294.2 137.2)">1</text>
<text x="304.8" y="137.2" transform="rotate(-90 304.8 137.2)">1</text>
<text x="315.4" y="137.2" transform="rotate(-90 315.4 137.2)">1</text>
<text x="283.6" y="146" transform="rotate(-90 283.6 146)">1</text>
<text x="294.2" y="156.2" transform="rotate(-90 294.2 156.2)">2</text>
<text x="304.8" y="156.2" transform="rotate(-90 304.8 156.2)">2</text>
<text x="315.4" y="156.2" transform="rotate(-90 315.4 156.2)">2</text>
<text x="294.2" y="167.2" transform="rotate(-90 294.2 167.2)">1</text>
<text x="304.8" y="167.2" transform="rotate(-90 304.8 167.2)">1</text>
<text x="315.4" y="167.2" transform="rotate(-90 315.4 167.2)">1</text>
<text x="294.2" y="175.6" transform="rotate(-90 294.2 175.6)">2</text>
<text x="304.8" y="175.6" transform="rotate(-90 304.8 175.6)">2</text>
<text x="315.4" y="175.6" transform="rotate(-90 315.4 175.6)">2</text>
<text x="283.6" y="182.7" transform="rotate(-90 283.6 182.7)">2</text>
<text x="294.2" y="186.6" transform="rotate(-90 294.2 186.6)">1</text>
<text x="304.8" y="186.6" transform="rotate(-90 304.8 186.6)">1</text>
<text x="315.4" y="186.6" transform="rotate(-90 315.4 186.6)">1</text>
<text x="283.6" y="193.7" transform="rotate(-90 283.6 193.7)">1</text>
<text x="294.2" y="203.8" transform="rotate(-90 294.2 203.8)">2</text>
<text x="304.8" y="203.8" transform="rotate(-90 304.8 203.8)">2</text>
<text x="294.2" y="214.8" transform="rotate(-90 294.2 214.8)">1</text>
<text x="304.8" y="214.8" transform="rotate(-90 304.8 214.8)">1</text>
</g>
</svg>
